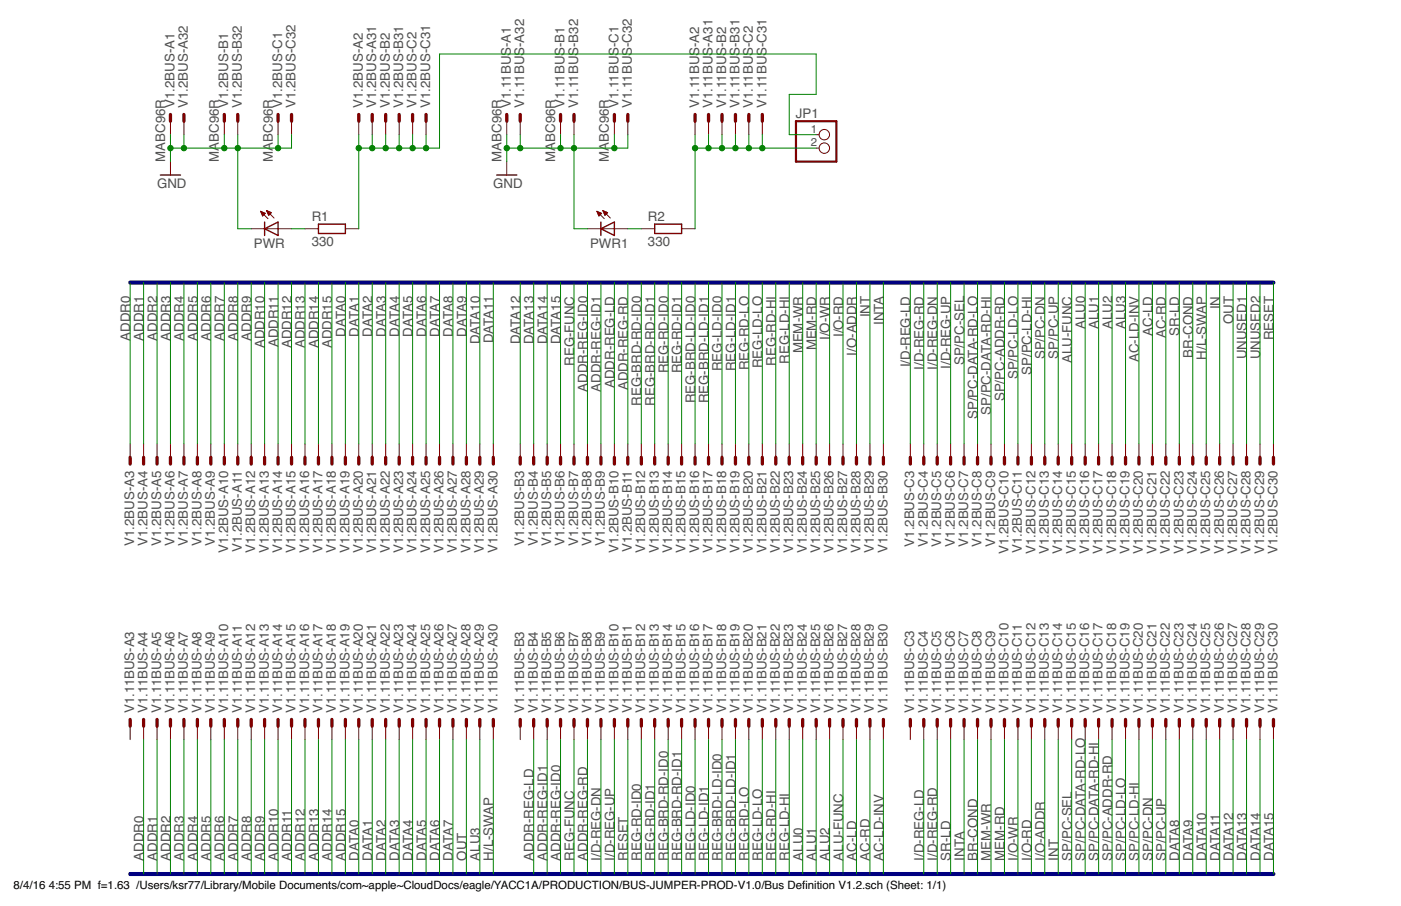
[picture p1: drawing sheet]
<svg xmlns="http://www.w3.org/2000/svg" width="432mm" height="279mm" viewBox="0 0 432 279" stroke-linecap="round" stroke-linejoin="round" font-family="sans-serif">
<g fill="none" stroke="#800000" stroke-width="1">
<path d="M52.5 35.3v2.1M56.7 35.3v2.1M69.1 35.3v2.1M73.3 35.3v2.1M85.7 35.3v2.1M89.9 35.3v2.1M110.6 35.3v2.1M114.7 35.3v2.1M118.9 35.3v2.1M123 35.3v2.1M127.2 35.3v2.1M131.3 35.3v2.1"/>
<path d="M156.2 35.3v2.1M160.3 35.3v2.1M172.8 35.3v2.1M176.9 35.3v2.1M189.4 35.3v2.1M193.5 35.3v2.1M214.2 35.3v2.1M218.4 35.3v2.1M222.5 35.3v2.1M226.7 35.3v2.1M230.8 35.3v2.1M234.9 35.3v2.1"/>
<path d="M40.1 141v2.1M44.3 141v2.1M48.4 141v2.1M52.5 141v2.1M56.7 141v2.1M60.8 141v2.1M65 141v2.1M69.1 141v2.1M73.3 141v2.1M77.4 141v2.1M81.6 141v2.1M85.7 141v2.1"/>
<path d="M89.9 141v2.1M94 141v2.1M98.1 141v2.1M102.3 141v2.1M106.4 141v2.1M110.6 141v2.1M114.7 141v2.1M118.9 141v2.1M123 141v2.1M127.2 141v2.1M131.3 141v2.1M135.5 141v2.1"/>
<path d="M139.6 141v2.1M143.7 141v2.1M147.9 141v2.1M152 141v2.1M160.3 141v2.1M164.5 141v2.1M168.6 141v2.1M172.8 141v2.1M176.9 141v2.1M181.1 141v2.1M185.2 141v2.1M189.4 141v2.1"/>
<path d="M193.5 141v2.1M197.7 141v2.1M201.8 141v2.1M205.9 141v2.1M210.1 141v2.1M214.2 141v2.1M218.4 141v2.1M222.5 141v2.1M226.7 141v2.1M230.8 141v2.1M234.9 141v2.1M239.1 141v2.1"/>
<path d="M243.2 141v2.1M247.4 141v2.1M251.5 141v2.1M255.7 141v2.1M259.8 141v2.1M264 141v2.1M268.1 141v2.1M272.3 141v2.1M280.6 141v2.1M284.7 141v2.1M288.9 141v2.1M293 141v2.1"/>
<path d="M297.1 141v2.1M301.3 141v2.1M305.4 141v2.1M309.6 141v2.1M313.7 141v2.1M317.9 141v2.1M322 141v2.1M326.2 141v2.1M330.3 141v2.1M334.5 141v2.1M338.6 141v2.1M342.8 141v2.1"/>
<path d="M346.9 141v2.1M351 141v2.1M355.2 141v2.1M359.3 141v2.1M363.5 141v2.1M367.6 141v2.1M371.8 141v2.1M375.9 141v2.1M380 141v2.1M384.2 141v2.1M388.3 141v2.1M392.5 141v2.1"/>
<path d="M40.1 221.9v2M44.3 221.9v2M48.4 221.9v2M52.5 221.9v2M56.7 221.9v2M60.8 221.9v2M65 221.9v2M69.1 221.9v2M73.3 221.9v2M77.4 221.9v2M81.6 221.9v2M85.7 221.9v2"/>
<path d="M89.9 221.9v2M94 221.9v2M98.1 221.9v2M102.3 221.9v2M106.4 221.9v2M110.6 221.9v2M114.7 221.9v2M118.9 221.9v2M123 221.9v2M127.2 221.9v2M131.3 221.9v2M135.5 221.9v2"/>
<path d="M139.6 221.9v2M143.7 221.9v2M147.9 221.9v2M152 221.9v2M160.3 221.9v2M164.5 221.9v2M168.6 221.9v2M172.8 221.9v2M176.9 221.9v2M181.1 221.9v2M185.2 221.9v2M189.4 221.9v2"/>
<path d="M193.5 221.9v2M197.7 221.9v2M201.8 221.9v2M205.9 221.9v2M210.1 221.9v2M214.2 221.9v2M218.4 221.9v2M222.5 221.9v2M226.7 221.9v2M230.8 221.9v2M234.9 221.9v2M239.1 221.9v2"/>
<path d="M243.2 221.9v2M247.4 221.9v2M251.5 221.9v2M255.7 221.9v2M259.8 221.9v2M264 221.9v2M268.1 221.9v2M272.3 221.9v2M280.6 221.9v2M284.7 221.9v2M288.9 221.9v2M293 221.9v2"/>
<path d="M297.1 221.9v2M301.3 221.9v2M305.4 221.9v2M309.6 221.9v2M313.7 221.9v2M317.9 221.9v2M322 221.9v2M326.2 221.9v2M330.3 221.9v2M334.5 221.9v2M338.6 221.9v2M342.8 221.9v2"/>
<path d="M346.9 221.9v2M351 221.9v2M355.2 221.9v2M359.3 221.9v2M363.5 221.9v2M367.6 221.9v2M371.8 221.9v2M375.9 221.9v2M380 221.9v2M384.2 221.9v2M388.3 221.9v2M392.5 221.9v2"/>
</g>
<g fill="none" stroke="#800000" stroke-width=".31">
<path d="M52.5 37.4v4.1M56.7 37.4v4.1M69.1 37.4v4.1M73.3 37.4v4.1M85.7 37.4v4.1M89.9 37.4v4.1M110.6 37.4v4.1M114.7 37.4v4.1M118.9 37.4v4.1M123 37.4v4.1M127.2 37.4v4.1M131.3 37.4v4.1"/>
<path d="M156.2 37.4v4.1M160.3 37.4v4.1M172.8 37.4v4.1M176.9 37.4v4.1M189.4 37.4v4.1M193.5 37.4v4.1M214.2 37.4v4.1M218.4 37.4v4.1M222.5 37.4v4.1M226.7 37.4v4.1M230.8 37.4v4.1M234.9 37.4v4.1"/>
<path d="M52.5 49.8v4.2M156.2 49.8v4.2M251.5 41.5h1M251.5 45.7h1M77.4 70.5h12.5M80.3 65.2l2.3 2.2M80.3 65.2h.1M80.3 65.2l1.5 .6-.9 .8zM80.4 65.4h.5M80.5 65.6h.9M80.6 65.8h1.1M80.7 66.1h.8"/>
<path d="M80.8 66.3h.5M80.9 66.5h.1M82.2 65l2.3 2.2M82.2 65l1.4 .6-.8 .8zM82.2 65h.1M82.3 65.2h.4M82.4 65.4h.8M82.5 65.6h1.1M82.6 65.8h.8M82.7 66.1h.4M82.8 66.3h.1M94 70.5h4.1"/>
<path d="M106.4 70.5h4.2M181.1 70.5h12.4M184 65.2l2.2 2.2M184 65.2l1.4 .6-.8 .8zM184 65.2h.1M184.1 65.4h.5M184.2 65.6h.9M184.3 65.8h1.1M184.3 66.1h.8M184.4 66.3h.5M184.5 66.5h.2M185.8 65l2.3 2.2"/>
<path d="M185.8 65l1.5 .6-.8 .8zM185.8 65h.1M185.9 65.2h.5M186 65.4h.9M186.1 65.6h1.1M186.2 65.8h.8M186.3 66.1h.5M186.4 66.3h.2M197.7 70.5h4.1M210.1 70.5h4.1M40.1 136.9v4.1M44.3 136.9v4.1"/>
<path d="M48.4 136.9v4.1M52.5 136.9v4.1M56.7 136.9v4.1M60.8 136.9v4.1M65 136.9v4.1M69.1 136.9v4.1M73.3 136.9v4.1M77.4 136.9v4.1M81.6 136.9v4.1M85.7 136.9v4.1M89.9 136.9v4.1M94 136.9v4.1"/>
<path d="M98.1 136.9v4.1M102.3 136.9v4.1M106.4 136.9v4.1M110.6 136.9v4.1M114.7 136.9v4.1M118.9 136.9v4.1M123 136.9v4.1M127.2 136.9v4.1M131.3 136.9v4.1M135.5 136.9v4.1M139.6 136.9v4.1M143.7 136.9v4.1"/>
<path d="M147.9 136.9v4.1M152 136.9v4.1M160.3 136.9v4.1M164.5 136.9v4.1M168.6 136.9v4.1M172.8 136.9v4.1M176.9 136.9v4.1M181.1 136.9v4.1M185.2 136.9v4.1M189.4 136.9v4.1M193.5 136.9v4.1M197.7 136.9v4.1"/>
<path d="M201.8 136.9v4.1M205.9 136.9v4.1M210.1 136.9v4.1M214.2 136.9v4.1M218.4 136.9v4.1M222.5 136.9v4.1M226.7 136.9v4.1M230.8 136.9v4.1M234.9 136.9v4.1M239.1 136.9v4.1M243.2 136.9v4.1M247.4 136.9v4.1"/>
<path d="M251.5 136.9v4.1M255.7 136.9v4.1M259.8 136.9v4.1M264 136.9v4.1M268.1 136.9v4.1M272.3 136.9v4.1M280.6 136.9v4.1M284.7 136.9v4.1M288.9 136.9v4.1M293 136.9v4.1M297.1 136.9v4.1M301.3 136.9v4.1"/>
<path d="M305.4 136.9v4.1M309.6 136.9v4.1M313.7 136.9v4.1M317.9 136.9v4.1M322 136.9v4.1M326.2 136.9v4.1M330.3 136.9v4.1M334.5 136.9v4.1M338.6 136.9v4.1M342.8 136.9v4.1M346.9 136.9v4.1M351 136.9v4.1"/>
<path d="M355.2 136.9v4.1M359.3 136.9v4.1M363.5 136.9v4.1M367.6 136.9v4.1M371.8 136.9v4.1M375.9 136.9v4.1M380 136.9v4.1M384.2 136.9v4.1M388.3 136.9v4.1M392.5 136.9v4.1M40.1 223.9v4.2M44.3 223.9v4.2"/>
<path d="M48.4 223.9v4.2M52.5 223.9v4.2M56.7 223.9v4.2M60.8 223.9v4.2M65 223.9v4.2M69.1 223.9v4.2M73.3 223.9v4.2M77.4 223.9v4.2M81.6 223.9v4.2M85.7 223.9v4.2M89.9 223.9v4.2M94 223.9v4.2"/>
<path d="M98.1 223.9v4.2M102.3 223.9v4.2M106.4 223.9v4.2M110.6 223.9v4.2M114.7 223.9v4.2M118.9 223.9v4.2M123 223.9v4.2M127.2 223.9v4.2M131.3 223.9v4.2M135.5 223.9v4.2M139.6 223.9v4.2M143.7 223.9v4.2"/>
<path d="M147.9 223.9v4.2M152 223.9v4.2M160.3 223.9v4.2M164.5 223.9v4.2M168.6 223.9v4.2M172.8 223.9v4.2M176.9 223.9v4.2M181.1 223.9v4.2M185.2 223.9v4.2M189.4 223.9v4.2M193.5 223.9v4.2M197.7 223.9v4.2"/>
<path d="M201.8 223.9v4.2M205.9 223.9v4.2M210.1 223.9v4.2M214.2 223.9v4.2M218.4 223.9v4.2M222.5 223.9v4.2M226.7 223.9v4.2M230.8 223.9v4.2M234.9 223.9v4.2M239.1 223.9v4.2M243.2 223.9v4.2M247.4 223.9v4.2"/>
<path d="M251.5 223.9v4.2M255.7 223.9v4.2M259.8 223.9v4.2M264 223.9v4.2M268.1 223.9v4.2M272.3 223.9v4.2M280.6 223.9v4.2M284.7 223.9v4.2M288.9 223.9v4.2M293 223.9v4.2M297.1 223.9v4.2M301.3 223.9v4.2"/>
<path d="M305.4 223.9v4.2M309.6 223.9v4.2M313.7 223.9v4.2M317.9 223.9v4.2M322 223.9v4.2M326.2 223.9v4.2M330.3 223.9v4.2M334.5 223.9v4.2M338.6 223.9v4.2M342.8 223.9v4.2M346.9 223.9v4.2M351 223.9v4.2"/>
<path d="M355.2 223.9v4.2M359.3 223.9v4.2M363.5 223.9v4.2M367.6 223.9v4.2M371.8 223.9v4.2M375.9 223.9v4.2M380 223.9v4.2M384.2 223.9v4.2M388.3 223.9v4.2M392.5 223.9v4.2"/>
<circle cx="254.1" cy="41.5" r="1.61"/>
<circle cx="254.1" cy="45.7" r="1.61"/>
</g>
<path d="M49.4 54h6.2M153.1 54h6.2M81.6 70.5l4.1-2v4.1zM81.6 68.5v4.1M98.1 69.1h8.3v2.9h-8.3zM185.2 70.5l4.2-2v4.1zM185.2 68.5v4.1M201.8 69.1h8.3v2.9h-8.3z" fill="none" stroke="#800000" stroke-width=".42"/>
<path d="M245.3 37.4h12.5v12.4h-12.5z" fill="none" stroke="#800000" stroke-width=".68"/>
<path d="M40.1 87.1h352.4M40.1 269.5h352.4" fill="none" stroke="#000080" stroke-width="1.2"/>
<g fill="none" stroke="#008000" stroke-width=".31">
<path d="M52.5 41.5v8.3M56.7 41.5v4.2M69.1 41.5v4.2M73.3 41.5v29h4.1M85.7 41.5v4.2M89.9 41.5v4.2h-37.4M110.6 41.5v29M114.7 41.5v4.2M118.9 41.5v4.2M123 41.5v4.2M127.2 41.5v4.2M131.3 41.5v4.2"/>
<path d="M156.2 41.5v8.3M160.3 41.5v4.2M172.8 41.5v4.2M176.9 41.5v29h4.2M189.4 41.5v4.2M193.5 41.5v4.2h-37.3M214.2 45.7h37.3M214.2 41.5v29M218.4 41.5v4.2M222.5 41.5v4.2M226.7 41.5v4.2M230.8 41.5v4.2"/>
<path d="M234.9 41.5v4.2M251.5 41.5h-8.3v-12.4h8.3v-12.4h-116v29h-24.9M89.9 70.5h4.1M193.5 70.5h4.2M40.1 87.1v49.8M44.3 87.1v49.8M48.4 87.1v49.8M52.5 87.1v49.8M56.7 87.1v49.8M60.8 87.1v49.8M65 87.1v49.8M69.1 87.1v49.8"/>
<path d="M73.3 87.1v49.8M77.4 87.1v49.8M81.6 87.1v49.8M85.7 87.1v49.8M89.9 87.1v49.8M94 87.1v49.8M98.1 87.1v49.8M102.3 87.1v49.8M106.4 87.1v49.8M110.6 87.1v49.8M114.7 87.1v49.8M118.9 87.1v49.8"/>
<path d="M123 87.1v49.8M127.2 87.1v49.8M131.3 87.1v49.8M135.5 87.1v49.8M139.6 87.1v49.8M143.7 87.1v49.8M147.9 87.1v49.8M152 87.1v49.8M160.3 87.1v49.8M164.5 87.1v49.8M168.6 87.1v49.8M172.8 87.1v49.8"/>
<path d="M176.9 87.1v49.8M181.1 87.1v49.8M185.2 87.1v49.8M189.4 87.1v49.8M193.5 87.1v49.8M197.7 87.1v49.8M201.8 87.1v49.8M205.9 87.1v49.8M210.1 87.1v49.8M214.2 87.1v49.8M218.4 87.1v49.8M222.5 87.1v49.8"/>
<path d="M226.7 87.1v49.8M230.8 87.1v49.8M234.9 87.1v49.8M239.1 87.1v49.8M243.2 87.1v49.8M247.4 87.1v49.8M251.5 87.1v49.8M255.7 87.1v49.8M259.8 87.1v49.8M264 87.1v49.8M268.1 87.1v49.8M272.3 87.1v49.8"/>
<path d="M280.6 87.1v49.8M284.7 87.1v49.8M288.9 87.1v49.8M293 87.1v49.8M297.1 87.1v49.8M301.3 87.1v49.8M305.4 87.1v49.8M309.6 87.1v49.8M313.7 87.1v49.8M317.9 87.1v49.8M322 87.1v49.8M326.2 87.1v49.8"/>
<path d="M330.3 87.1v49.8M334.5 87.1v49.8M338.6 87.1v49.8M342.8 87.1v49.8M346.9 87.1v49.8M351 87.1v49.8M355.2 87.1v49.8M359.3 87.1v49.8M363.5 87.1v49.8M367.6 87.1v49.8M371.8 87.1v49.8M375.9 87.1v49.8"/>
<path d="M380 87.1v49.8M384.2 87.1v49.8M388.3 87.1v49.8M392.5 87.1v49.8M44.3 228.1v41.4M48.4 228.1v41.4M52.5 228.1v41.4M56.7 228.1v41.4M60.8 228.1v41.4M65 228.1v41.4M69.1 228.1v41.4M73.3 228.1v41.4"/>
<path d="M77.4 228.1v41.4M81.6 228.1v41.4M85.7 228.1v41.4M89.9 228.1v41.4M94 228.1v41.4M98.1 228.1v41.4M102.3 228.1v41.4M106.4 228.1v41.4M110.6 228.1v41.4M114.7 228.1v41.4M118.9 228.1v41.4M123 228.1v41.4"/>
<path d="M127.2 228.1v41.4M131.3 228.1v41.4M135.5 228.1v41.4M139.6 228.1v41.4M143.7 228.1v41.4M147.9 228.1v41.4M152 228.1v41.4M164.5 228.1v41.4M168.6 228.1v41.4M172.8 228.1v41.4M176.9 228.1v41.4M181.1 228.1v41.4"/>
<path d="M185.2 228.1v41.4M189.4 228.1v41.4M193.5 228.1v41.4M197.7 228.1v41.4M201.8 228.1v41.4M205.9 228.1v41.4M210.1 228.1v41.4M214.2 228.1v41.4M218.4 228.1v41.4M222.5 228.1v41.4M226.7 228.1v41.4M230.8 228.1v41.4"/>
<path d="M234.9 228.1v41.4M239.1 228.1v41.4M243.2 228.1v41.4M247.4 228.1v41.4M251.5 228.1v41.4M255.7 228.1v41.4M259.8 228.1v41.4M264 228.1v41.4M268.1 228.1v41.4M272.3 228.1v41.4M284.7 228.1v41.4M288.9 228.1v41.4"/>
<path d="M293 228.1v41.4M297.1 228.1v41.4M301.3 228.1v41.4M305.4 228.1v41.4M309.6 228.1v41.4M313.7 228.1v41.4M317.9 228.1v41.4M322 228.1v41.4M326.2 228.1v41.4M330.3 228.1v41.4M334.5 228.1v41.4M338.6 228.1v41.4"/>
<path d="M342.8 228.1v41.4M346.9 228.1v41.4M351 228.1v41.4M355.2 228.1v41.4M359.3 228.1v41.4M363.5 228.1v41.4M367.6 228.1v41.4M371.8 228.1v41.4M375.9 228.1v41.4M380 228.1v41.4M384.2 228.1v41.4M388.3 228.1v41.4"/>
<path d="M392.5 228.1v41.4"/>
</g>
<g fill="#008000" stroke="#008000" stroke-width=".31">
<circle cx="52.5" cy="45.7" r=".83"/>
<circle cx="56.7" cy="45.7" r=".83"/>
<circle cx="69.1" cy="45.7" r=".83"/>
<circle cx="73.3" cy="45.7" r=".83"/>
<circle cx="85.7" cy="45.7" r=".83"/>
<circle cx="156.2" cy="45.7" r=".83"/>
<circle cx="160.3" cy="45.7" r=".83"/>
<circle cx="172.8" cy="45.7" r=".83"/>
<circle cx="176.9" cy="45.7" r=".83"/>
<circle cx="189.4" cy="45.7" r=".83"/>
<circle cx="214.2" cy="45.7" r=".83"/>
<circle cx="222.5" cy="45.7" r=".83"/>
<circle cx="218.4" cy="45.7" r=".83"/>
<circle cx="230.8" cy="45.7" r=".83"/>
<circle cx="226.7" cy="45.7" r=".83"/>
<circle cx="234.9" cy="45.7" r=".83"/>
<circle cx="110.6" cy="45.7" r=".83"/>
<circle cx="118.9" cy="45.7" r=".83"/>
<circle cx="114.7" cy="45.7" r=".83"/>
<circle cx="127.2" cy="45.7" r=".83"/>
<circle cx="123" cy="45.7" r=".83"/>
<circle cx="131.3" cy="45.7" r=".83"/>
</g>
<g font-size="4.1" fill="#505050">
<text x="53.8" y="33.2" transform="rotate(-90 53.8 33.2)">V1.2BUS-A1</text>
<text x="57.9" y="33.2" transform="rotate(-90 57.9 33.2)">V1.2BUS-A32</text>
<text x="70.4" y="33.2" transform="rotate(-90 70.4 33.2)">V1.2BUS-B1</text>
<text x="74.5" y="33.2" transform="rotate(-90 74.5 33.2)">V1.2BUS-B32</text>
<text x="87" y="33.2" transform="rotate(-90 87 33.2)">V1.2BUS-C1</text>
<text x="91.1" y="33.2" transform="rotate(-90 91.1 33.2)">V1.2BUS-C32</text>
<text x="111.8" y="33.2" transform="rotate(-90 111.8 33.2)">V1.2BUS-A2</text>
<text x="116" y="33.2" transform="rotate(-90 116 33.2)">V1.2BUS-A31</text>
<text x="120.1" y="33.2" transform="rotate(-90 120.1 33.2)">V1.2BUS-B2</text>
<text x="124.3" y="33.2" transform="rotate(-90 124.3 33.2)">V1.2BUS-B31</text>
<text x="128.4" y="33.2" transform="rotate(-90 128.4 33.2)">V1.2BUS-C2</text>
<text x="132.6" y="33.2" transform="rotate(-90 132.6 33.2)">V1.2BUS-C31</text>
<text x="157.4" y="33.2" transform="rotate(-90 157.4 33.2)">V1.11BUS-A1</text>
<text x="161.6" y="33.2" transform="rotate(-90 161.6 33.2)">V1.11BUS-A32</text>
<text x="174" y="33.2" transform="rotate(-90 174 33.2)">V1.11BUS-B1</text>
<text x="178.2" y="33.2" transform="rotate(-90 178.2 33.2)">V1.11BUS-B32</text>
<text x="190.6" y="33.2" transform="rotate(-90 190.6 33.2)">V1.11BUS-C1</text>
<text x="194.7" y="33.2" transform="rotate(-90 194.7 33.2)">V1.11BUS-C32</text>
<text x="215.5" y="33.2" transform="rotate(-90 215.5 33.2)">V1.11BUS-A2</text>
<text x="219.6" y="33.2" transform="rotate(-90 219.6 33.2)">V1.11BUS-A31</text>
<text x="223.8" y="33.2" transform="rotate(-90 223.8 33.2)">V1.11BUS-B2</text>
<text x="227.9" y="33.2" transform="rotate(-90 227.9 33.2)">V1.11BUS-B31</text>
<text x="232.1" y="33.2" transform="rotate(-90 232.1 33.2)">V1.11BUS-C2</text>
<text x="236.2" y="33.2" transform="rotate(-90 236.2 33.2)">V1.11BUS-C31</text>
<text x="245.3" y="36.4">JP1</text>
<text x="50.9" y="49.8" transform="rotate(-90 50.9 49.8)">MABC96R</text>
<text x="67.5" y="49.8" transform="rotate(-90 67.5 49.8)">MABC96R</text>
<text x="84.1" y="49.8" transform="rotate(-90 84.1 49.8)">MABC96R</text>
<text x="154.5" y="49.8" transform="rotate(-90 154.5 49.8)">MABC96R</text>
<text x="171.1" y="49.8" transform="rotate(-90 171.1 49.8)">MABC96R</text>
<text x="187.7" y="49.8" transform="rotate(-90 187.7 49.8)">MABC96R</text>
<text x="48.4" y="58.1">GND</text>
<text x="152" y="58.1">GND</text>
<text x="96.1" y="68.1">R1</text>
<text x="199.7" y="68.1">R2</text>
<text x="78.2" y="76.4">PWR</text>
<text x="96.1" y="75.9">330</text>
<text x="181.9" y="76.4">PWR1</text>
<text x="199.7" y="75.9">330</text>
<text x="375.9" y="95.4" transform="rotate(-90 375.9 95.4)">IN</text>
<text x="268.1" y="97.9" transform="rotate(-90 268.1 97.9)">INT</text>
<text x="272.3" y="100.3" transform="rotate(-90 272.3 100.3)">INTA</text>
<text x="334.5" y="101.5" transform="rotate(-90 334.5 101.5)">ALU0</text>
<text x="338.6" y="101.5" transform="rotate(-90 338.6 101.5)">ALU1</text>
<text x="342.7" y="101.5" transform="rotate(-90 342.7 101.5)">ALU2</text>
<text x="346.9" y="101.5" transform="rotate(-90 346.9 101.5)">ALU3</text>
<text x="380.1" y="99.9" transform="rotate(-90 380.1 99.9)">OUT</text>
<text x="40.1" y="105.1" transform="rotate(-90 40.1 105.1)">ADDR0</text>
<text x="44.3" y="105.1" transform="rotate(-90 44.3 105.1)">ADDR1</text>
<text x="48.4" y="105.1" transform="rotate(-90 48.4 105.1)">ADDR2</text>
<text x="52.5" y="105.1" transform="rotate(-90 52.5 105.1)">ADDR3</text>
<text x="56.7" y="105.1" transform="rotate(-90 56.7 105.1)">ADDR4</text>
<text x="60.8" y="105.1" transform="rotate(-90 60.8 105.1)">ADDR5</text>
<text x="65" y="105.1" transform="rotate(-90 65 105.1)">ADDR6</text>
<text x="69.1" y="105.1" transform="rotate(-90 69.1 105.1)">ADDR7</text>
<text x="73.3" y="105.1" transform="rotate(-90 73.3 105.1)">ADDR8</text>
<text x="77.4" y="105.1" transform="rotate(-90 77.4 105.1)">ADDR9</text>
<text x="81.6" y="107.4" transform="rotate(-90 81.6 107.4)">ADDR10</text>
<text x="85.7" y="107.1" transform="rotate(-90 85.7 107.1)">ADDR11</text>
<text x="89.9" y="107.4" transform="rotate(-90 89.9 107.4)">ADDR12</text>
<text x="94" y="107.4" transform="rotate(-90 94 107.4)">ADDR13</text>
<text x="98.1" y="107.4" transform="rotate(-90 98.1 107.4)">ADDR14</text>
<text x="102.3" y="107.4" transform="rotate(-90 102.3 107.4)">ADDR15</text>
<text x="106.4" y="103.9" transform="rotate(-90 106.4 103.9)">DATA0</text>
<text x="110.6" y="103.9" transform="rotate(-90 110.6 103.9)">DATA1</text>
<text x="114.7" y="103.9" transform="rotate(-90 114.7 103.9)">DATA2</text>
<text x="118.9" y="103.9" transform="rotate(-90 118.9 103.9)">DATA3</text>
<text x="123" y="103.9" transform="rotate(-90 123 103.9)">DATA4</text>
<text x="127.2" y="103.9" transform="rotate(-90 127.2 103.9)">DATA5</text>
<text x="131.3" y="103.9" transform="rotate(-90 131.3 103.9)">DATA6</text>
<text x="135.5" y="103.9" transform="rotate(-90 135.5 103.9)">DATA7</text>
<text x="139.6" y="103.9" transform="rotate(-90 139.6 103.9)">DATA8</text>
<text x="143.8" y="103.9" transform="rotate(-90 143.8 103.9)">DATA9</text>
<text x="147.9" y="106.1" transform="rotate(-90 147.9 106.1)">DATA10</text>
<text x="152" y="105.8" transform="rotate(-90 152 105.8)">DATA11</text>
<text x="160.3" y="106.1" transform="rotate(-90 160.3 106.1)">DATA12</text>
<text x="164.5" y="106.1" transform="rotate(-90 164.5 106.1)">DATA13</text>
<text x="168.6" y="106.1" transform="rotate(-90 168.6 106.1)">DATA14</text>
<text x="172.8" y="106.1" transform="rotate(-90 172.8 106.1)">DATA15</text>
<text x="255.7" y="104.9" transform="rotate(-90 255.7 104.9)">I/O-WR</text>
<text x="259.8" y="104" transform="rotate(-90 259.8 104)">I/O-RD</text>
<text x="355.2" y="103.5" transform="rotate(-90 355.2 103.5)">AC-LD</text>
<text x="359.3" y="104.2" transform="rotate(-90 359.3 104.2)">AC-RD</text>
<text x="363.5" y="103.5" transform="rotate(-90 363.5 103.5)">SR-LD</text>
<text x="392.5" y="104.9" transform="rotate(-90 392.5 104.9)">RESET</text>
<text x="176.9" y="112.8" transform="rotate(-90 176.9 112.8)">REG-FUNC</text>
<text x="235" y="113.5" transform="rotate(-90 235 113.5)">REG-LD-LO</text>
<text x="239.1" y="112.8" transform="rotate(-90 239.1 112.8)">REG-RD-HI</text>
<text x="243.2" y="112.2" transform="rotate(-90 243.2 112.2)">REG-LD-HI</text>
<text x="247.4" y="109" transform="rotate(-90 247.4 109)">MEM-WR</text>
<text x="251.5" y="108.1" transform="rotate(-90 251.5 108.1)">MEM-RD</text>
<text x="264" y="109.7" transform="rotate(-90 264 109.7)">I/O-ADDR</text>
<text x="280.6" y="113.3" transform="rotate(-90 280.6 113.3)">I/D-REG-LD</text>
<text x="284.7" y="114" transform="rotate(-90 284.7 114)">I/D-REG-RD</text>
<text x="288.9" y="114" transform="rotate(-90 288.9 114)">I/D-REG-DN</text>
<text x="293" y="113.7" transform="rotate(-90 293 113.7)">I/D-REG-UP</text>
<text x="297.1" y="112.6" transform="rotate(-90 297.1 112.6)">SP/PC-SEL</text>
<text x="322" y="110.8" transform="rotate(-90 322 110.8)">SP/PC-DN</text>
<text x="326.2" y="110.6" transform="rotate(-90 326.2 110.6)">SP/PC-UP</text>
<text x="330.3" y="111.9" transform="rotate(-90 330.3 111.9)">ALU-FUNC</text>
<text x="351" y="111.7" transform="rotate(-90 351 111.7)">AC-LD-INV</text>
<text x="367.6" y="110.4" transform="rotate(-90 367.6 110.4)">BR-COND</text>
<text x="371.8" y="110.9" transform="rotate(-90 371.8 110.9)">H/L-SWAP</text>
<text x="384.2" y="110.8" transform="rotate(-90 384.2 110.8)">UNUSED1</text>
<text x="388.3" y="110.8" transform="rotate(-90 388.3 110.8)">UNUSED2</text>
<text x="189.4" y="119.6" transform="rotate(-90 189.4 119.6)">ADDR-REG-LD</text>
<text x="205.9" y="115.1" transform="rotate(-90 205.9 115.1)">REG-RD-ID0</text>
<text x="210.1" y="115.1" transform="rotate(-90 210.1 115.1)">REG-RD-ID1</text>
<text x="222.5" y="114.4" transform="rotate(-90 222.5 114.4)">REG-LD-ID0</text>
<text x="226.7" y="114.4" transform="rotate(-90 226.7 114.4)">REG-LD-ID1</text>
<text x="230.8" y="114.2" transform="rotate(-90 230.8 114.2)">REG-RD-LO</text>
<text x="313.7" y="116.9" transform="rotate(-90 313.7 116.9)">SP/PC-LD-LO</text>
<text x="317.9" y="115.6" transform="rotate(-90 317.9 115.6)">SP/PC-LD-HI</text>
<text x="181.1" y="120.8" transform="rotate(-90 181.1 120.8)">ADDR-REG-ID0</text>
<text x="185.2" y="120.8" transform="rotate(-90 185.2 120.8)">ADDR-REG-ID1</text>
<text x="193.5" y="120.3" transform="rotate(-90 193.5 120.3)">ADDR-REG-RD</text>
<text x="197.6" y="125.1" transform="rotate(-90 197.6 125.1)">REG-BRD-RD-ID0</text>
<text x="201.8" y="125.1" transform="rotate(-90 201.8 125.1)">REG-BRD-RD-ID1</text>
<text x="214.2" y="124.4" transform="rotate(-90 214.2 124.4)">REG-BRD-LD-ID0</text>
<text x="218.4" y="124.4" transform="rotate(-90 218.4 124.4)">REG-BRD-LD-ID1</text>
<text x="309.6" y="123.7" transform="rotate(-90 309.6 123.7)">SP/PC-ADDR-RD</text>
<text x="301.3" y="129.3" transform="rotate(-90 301.3 129.3)">SP/PC-DATA-RD-LO</text>
<text x="305.4" y="127.9" transform="rotate(-90 305.4 127.9)">SP/PC-DATA-RD-HI</text>
<text x="41.4" y="168.3" transform="rotate(-90 41.4 168.3)">V1.2BUS-A3</text>
<text x="45.5" y="168.3" transform="rotate(-90 45.5 168.3)">V1.2BUS-A4</text>
<text x="49.6" y="168.3" transform="rotate(-90 49.6 168.3)">V1.2BUS-A5</text>
<text x="53.8" y="168.3" transform="rotate(-90 53.8 168.3)">V1.2BUS-A6</text>
<text x="57.9" y="168.3" transform="rotate(-90 57.9 168.3)">V1.2BUS-A7</text>
<text x="62.1" y="168.3" transform="rotate(-90 62.1 168.3)">V1.2BUS-A8</text>
<text x="66.2" y="168.3" transform="rotate(-90 66.2 168.3)">V1.2BUS-A9</text>
<text x="70.4" y="170.6" transform="rotate(-90 70.4 170.6)">V1.2BUS-A10</text>
<text x="74.5" y="170.3" transform="rotate(-90 74.5 170.3)">V1.2BUS-A11</text>
<text x="78.7" y="170.6" transform="rotate(-90 78.7 170.6)">V1.2BUS-A12</text>
<text x="82.8" y="170.6" transform="rotate(-90 82.8 170.6)">V1.2BUS-A13</text>
<text x="87" y="170.6" transform="rotate(-90 87 170.6)">V1.2BUS-A14</text>
<text x="91.1" y="170.6" transform="rotate(-90 91.1 170.6)">V1.2BUS-A15</text>
<text x="95.2" y="170.6" transform="rotate(-90 95.2 170.6)">V1.2BUS-A16</text>
<text x="99.4" y="170.6" transform="rotate(-90 99.4 170.6)">V1.2BUS-A17</text>
<text x="103.5" y="170.6" transform="rotate(-90 103.5 170.6)">V1.2BUS-A18</text>
<text x="107.7" y="170.6" transform="rotate(-90 107.7 170.6)">V1.2BUS-A19</text>
<text x="111.8" y="170.6" transform="rotate(-90 111.8 170.6)">V1.2BUS-A20</text>
<text x="116" y="170.6" transform="rotate(-90 116 170.6)">V1.2BUS-A21</text>
<text x="120.1" y="170.6" transform="rotate(-90 120.1 170.6)">V1.2BUS-A22</text>
<text x="124.3" y="170.6" transform="rotate(-90 124.3 170.6)">V1.2BUS-A23</text>
<text x="128.4" y="170.6" transform="rotate(-90 128.4 170.6)">V1.2BUS-A24</text>
<text x="132.6" y="170.6" transform="rotate(-90 132.6 170.6)">V1.2BUS-A25</text>
<text x="136.7" y="170.6" transform="rotate(-90 136.7 170.6)">V1.2BUS-A26</text>
<text x="140.8" y="170.6" transform="rotate(-90 140.8 170.6)">V1.2BUS-A27</text>
<text x="145" y="170.6" transform="rotate(-90 145 170.6)">V1.2BUS-A28</text>
<text x="149.1" y="170.6" transform="rotate(-90 149.1 170.6)">V1.2BUS-A29</text>
<text x="153.3" y="170.6" transform="rotate(-90 153.3 170.6)">V1.2BUS-A30</text>
<text x="161.6" y="168.3" transform="rotate(-90 161.6 168.3)">V1.2BUS-B3</text>
<text x="165.7" y="168.3" transform="rotate(-90 165.7 168.3)">V1.2BUS-B4</text>
<text x="169.9" y="168.3" transform="rotate(-90 169.9 168.3)">V1.2BUS-B5</text>
<text x="174" y="168.3" transform="rotate(-90 174 168.3)">V1.2BUS-B6</text>
<text x="178.2" y="168.3" transform="rotate(-90 178.2 168.3)">V1.2BUS-B7</text>
<text x="182.3" y="168.3" transform="rotate(-90 182.3 168.3)">V1.2BUS-B8</text>
<text x="186.5" y="168.3" transform="rotate(-90 186.5 168.3)">V1.2BUS-B9</text>
<text x="190.6" y="170.6" transform="rotate(-90 190.6 170.6)">V1.2BUS-B10</text>
<text x="194.7" y="170.3" transform="rotate(-90 194.7 170.3)">V1.2BUS-B11</text>
<text x="198.9" y="170.6" transform="rotate(-90 198.9 170.6)">V1.2BUS-B12</text>
<text x="203" y="170.6" transform="rotate(-90 203 170.6)">V1.2BUS-B13</text>
<text x="207.2" y="170.6" transform="rotate(-90 207.2 170.6)">V1.2BUS-B14</text>
<text x="211.3" y="170.6" transform="rotate(-90 211.3 170.6)">V1.2BUS-B15</text>
<text x="215.5" y="170.6" transform="rotate(-90 215.5 170.6)">V1.2BUS-B16</text>
<text x="219.6" y="170.6" transform="rotate(-90 219.6 170.6)">V1.2BUS-B17</text>
<text x="223.8" y="170.6" transform="rotate(-90 223.8 170.6)">V1.2BUS-B18</text>
<text x="227.9" y="170.6" transform="rotate(-90 227.9 170.6)">V1.2BUS-B19</text>
<text x="232.1" y="170.6" transform="rotate(-90 232.1 170.6)">V1.2BUS-B20</text>
<text x="236.2" y="170.6" transform="rotate(-90 236.2 170.6)">V1.2BUS-B21</text>
<text x="240.3" y="170.6" transform="rotate(-90 240.3 170.6)">V1.2BUS-B22</text>
<text x="244.5" y="170.6" transform="rotate(-90 244.5 170.6)">V1.2BUS-B23</text>
<text x="248.6" y="170.6" transform="rotate(-90 248.6 170.6)">V1.2BUS-B24</text>
<text x="252.8" y="170.6" transform="rotate(-90 252.8 170.6)">V1.2BUS-B25</text>
<text x="256.9" y="170.6" transform="rotate(-90 256.9 170.6)">V1.2BUS-B26</text>
<text x="261.1" y="170.6" transform="rotate(-90 261.1 170.6)">V1.2BUS-B27</text>
<text x="265.2" y="170.6" transform="rotate(-90 265.2 170.6)">V1.2BUS-B28</text>
<text x="269.4" y="170.6" transform="rotate(-90 269.4 170.6)">V1.2BUS-B29</text>
<text x="273.5" y="170.6" transform="rotate(-90 273.5 170.6)">V1.2BUS-B30</text>
<text x="281.8" y="168.6" transform="rotate(-90 281.8 168.6)">V1.2BUS-C3</text>
<text x="285.9" y="168.6" transform="rotate(-90 285.9 168.6)">V1.2BUS-C4</text>
<text x="290.1" y="168.6" transform="rotate(-90 290.1 168.6)">V1.2BUS-C5</text>
<text x="294.2" y="168.6" transform="rotate(-90 294.2 168.6)">V1.2BUS-C6</text>
<text x="298.4" y="168.6" transform="rotate(-90 298.4 168.6)">V1.2BUS-C7</text>
<text x="302.5" y="168.6" transform="rotate(-90 302.5 168.6)">V1.2BUS-C8</text>
<text x="306.7" y="168.6" transform="rotate(-90 306.7 168.6)">V1.2BUS-C9</text>
<text x="310.8" y="170.8" transform="rotate(-90 310.8 170.8)">V1.2BUS-C10</text>
<text x="315" y="170.5" transform="rotate(-90 315 170.5)">V1.2BUS-C11</text>
<text x="319.1" y="170.8" transform="rotate(-90 319.1 170.8)">V1.2BUS-C12</text>
<text x="323.3" y="170.8" transform="rotate(-90 323.3 170.8)">V1.2BUS-C13</text>
<text x="327.4" y="170.8" transform="rotate(-90 327.4 170.8)">V1.2BUS-C14</text>
<text x="331.6" y="170.8" transform="rotate(-90 331.6 170.8)">V1.2BUS-C15</text>
<text x="335.7" y="170.8" transform="rotate(-90 335.7 170.8)">V1.2BUS-C16</text>
<text x="339.8" y="170.8" transform="rotate(-90 339.8 170.8)">V1.2BUS-C17</text>
<text x="344" y="170.8" transform="rotate(-90 344 170.8)">V1.2BUS-C18</text>
<text x="348.1" y="170.8" transform="rotate(-90 348.1 170.8)">V1.2BUS-C19</text>
<text x="352.3" y="170.8" transform="rotate(-90 352.3 170.8)">V1.2BUS-C20</text>
<text x="356.4" y="170.8" transform="rotate(-90 356.4 170.8)">V1.2BUS-C21</text>
<text x="360.6" y="170.8" transform="rotate(-90 360.6 170.8)">V1.2BUS-C22</text>
<text x="364.7" y="170.8" transform="rotate(-90 364.7 170.8)">V1.2BUS-C23</text>
<text x="368.9" y="170.8" transform="rotate(-90 368.9 170.8)">V1.2BUS-C24</text>
<text x="373" y="170.8" transform="rotate(-90 373 170.8)">V1.2BUS-C25</text>
<text x="377.2" y="170.8" transform="rotate(-90 377.2 170.8)">V1.2BUS-C26</text>
<text x="381.3" y="170.8" transform="rotate(-90 381.3 170.8)">V1.2BUS-C27</text>
<text x="385.4" y="170.8" transform="rotate(-90 385.4 170.8)">V1.2BUS-C28</text>
<text x="389.6" y="170.8" transform="rotate(-90 389.6 170.8)">V1.2BUS-C29</text>
<text x="393.7" y="170.8" transform="rotate(-90 393.7 170.8)">V1.2BUS-C30</text>
<text x="41.4" y="219.8" transform="rotate(-90 41.4 219.8)">V1.11BUS-A3</text>
<text x="45.5" y="219.8" transform="rotate(-90 45.5 219.8)">V1.11BUS-A4</text>
<text x="49.6" y="219.8" transform="rotate(-90 49.6 219.8)">V1.11BUS-A5</text>
<text x="53.8" y="219.8" transform="rotate(-90 53.8 219.8)">V1.11BUS-A6</text>
<text x="57.9" y="219.8" transform="rotate(-90 57.9 219.8)">V1.11BUS-A7</text>
<text x="62.1" y="219.8" transform="rotate(-90 62.1 219.8)">V1.11BUS-A8</text>
<text x="66.2" y="219.8" transform="rotate(-90 66.2 219.8)">V1.11BUS-A9</text>
<text x="70.4" y="219.8" transform="rotate(-90 70.4 219.8)">V1.11BUS-A10</text>
<text x="74.5" y="219.8" transform="rotate(-90 74.5 219.8)">V1.11BUS-A11</text>
<text x="78.7" y="219.8" transform="rotate(-90 78.7 219.8)">V1.11BUS-A12</text>
<text x="82.8" y="219.8" transform="rotate(-90 82.8 219.8)">V1.11BUS-A13</text>
<text x="87" y="219.8" transform="rotate(-90 87 219.8)">V1.11BUS-A14</text>
<text x="91.1" y="219.8" transform="rotate(-90 91.1 219.8)">V1.11BUS-A15</text>
<text x="95.2" y="219.8" transform="rotate(-90 95.2 219.8)">V1.11BUS-A16</text>
<text x="99.4" y="219.8" transform="rotate(-90 99.4 219.8)">V1.11BUS-A17</text>
<text x="103.5" y="219.8" transform="rotate(-90 103.5 219.8)">V1.11BUS-A18</text>
<text x="107.7" y="219.8" transform="rotate(-90 107.7 219.8)">V1.11BUS-A19</text>
<text x="111.8" y="219.8" transform="rotate(-90 111.8 219.8)">V1.11BUS-A20</text>
<text x="116" y="219.8" transform="rotate(-90 116 219.8)">V1.11BUS-A21</text>
<text x="120.1" y="219.8" transform="rotate(-90 120.1 219.8)">V1.11BUS-A22</text>
<text x="124.3" y="219.8" transform="rotate(-90 124.3 219.8)">V1.11BUS-A23</text>
<text x="128.4" y="219.8" transform="rotate(-90 128.4 219.8)">V1.11BUS-A24</text>
<text x="132.6" y="219.8" transform="rotate(-90 132.6 219.8)">V1.11BUS-A25</text>
<text x="136.7" y="219.8" transform="rotate(-90 136.7 219.8)">V1.11BUS-A26</text>
<text x="140.8" y="219.8" transform="rotate(-90 140.8 219.8)">V1.11BUS-A27</text>
<text x="145" y="219.8" transform="rotate(-90 145 219.8)">V1.11BUS-A28</text>
<text x="149.1" y="219.8" transform="rotate(-90 149.1 219.8)">V1.11BUS-A29</text>
<text x="153.3" y="219.8" transform="rotate(-90 153.3 219.8)">V1.11BUS-A30</text>
<text x="161.6" y="219.8" transform="rotate(-90 161.6 219.8)">V1.11BUS-B3</text>
<text x="165.7" y="219.8" transform="rotate(-90 165.7 219.8)">V1.11BUS-B4</text>
<text x="169.9" y="219.8" transform="rotate(-90 169.9 219.8)">V1.11BUS-B5</text>
<text x="174" y="219.8" transform="rotate(-90 174 219.8)">V1.11BUS-B6</text>
<text x="178.2" y="219.8" transform="rotate(-90 178.2 219.8)">V1.11BUS-B7</text>
<text x="182.3" y="219.8" transform="rotate(-90 182.3 219.8)">V1.11BUS-B8</text>
<text x="186.5" y="219.8" transform="rotate(-90 186.5 219.8)">V1.11BUS-B9</text>
<text x="190.6" y="219.8" transform="rotate(-90 190.6 219.8)">V1.11BUS-B10</text>
<text x="194.7" y="219.8" transform="rotate(-90 194.7 219.8)">V1.11BUS-B11</text>
<text x="198.9" y="219.8" transform="rotate(-90 198.9 219.8)">V1.11BUS-B12</text>
<text x="203" y="219.8" transform="rotate(-90 203 219.8)">V1.11BUS-B13</text>
<text x="207.2" y="219.8" transform="rotate(-90 207.2 219.8)">V1.11BUS-B14</text>
<text x="211.3" y="219.8" transform="rotate(-90 211.3 219.8)">V1.11BUS-B15</text>
<text x="215.5" y="219.8" transform="rotate(-90 215.5 219.8)">V1.11BUS-B16</text>
<text x="219.6" y="219.8" transform="rotate(-90 219.6 219.8)">V1.11BUS-B17</text>
<text x="223.8" y="219.8" transform="rotate(-90 223.8 219.8)">V1.11BUS-B18</text>
<text x="227.9" y="219.8" transform="rotate(-90 227.9 219.8)">V1.11BUS-B19</text>
<text x="232.1" y="219.8" transform="rotate(-90 232.1 219.8)">V1.11BUS-B20</text>
<text x="236.2" y="219.8" transform="rotate(-90 236.2 219.8)">V1.11BUS-B21</text>
<text x="240.3" y="219.8" transform="rotate(-90 240.3 219.8)">V1.11BUS-B22</text>
<text x="244.5" y="219.8" transform="rotate(-90 244.5 219.8)">V1.11BUS-B23</text>
<text x="248.6" y="219.8" transform="rotate(-90 248.6 219.8)">V1.11BUS-B24</text>
<text x="252.8" y="219.8" transform="rotate(-90 252.8 219.8)">V1.11BUS-B25</text>
<text x="256.9" y="219.8" transform="rotate(-90 256.9 219.8)">V1.11BUS-B26</text>
<text x="261.1" y="219.8" transform="rotate(-90 261.1 219.8)">V1.11BUS-B27</text>
<text x="265.2" y="219.8" transform="rotate(-90 265.2 219.8)">V1.11BUS-B28</text>
<text x="269.4" y="219.8" transform="rotate(-90 269.4 219.8)">V1.11BUS-B29</text>
<text x="273.5" y="219.8" transform="rotate(-90 273.5 219.8)">V1.11BUS-B30</text>
<text x="281.8" y="219.8" transform="rotate(-90 281.8 219.8)">V1.11BUS-C3</text>
<text x="285.9" y="219.8" transform="rotate(-90 285.9 219.8)">V1.11BUS-C4</text>
<text x="290.1" y="219.8" transform="rotate(-90 290.1 219.8)">V1.11BUS-C5</text>
<text x="294.2" y="219.8" transform="rotate(-90 294.2 219.8)">V1.11BUS-C6</text>
<text x="298.4" y="219.8" transform="rotate(-90 298.4 219.8)">V1.11BUS-C7</text>
<text x="302.5" y="219.8" transform="rotate(-90 302.5 219.8)">V1.11BUS-C8</text>
<text x="306.7" y="219.8" transform="rotate(-90 306.7 219.8)">V1.11BUS-C9</text>
<text x="310.8" y="219.8" transform="rotate(-90 310.8 219.8)">V1.11BUS-C10</text>
<text x="315" y="219.8" transform="rotate(-90 315 219.8)">V1.11BUS-C11</text>
<text x="319.1" y="219.8" transform="rotate(-90 319.1 219.8)">V1.11BUS-C12</text>
<text x="323.3" y="219.8" transform="rotate(-90 323.3 219.8)">V1.11BUS-C13</text>
<text x="327.4" y="219.8" transform="rotate(-90 327.4 219.8)">V1.11BUS-C14</text>
<text x="331.6" y="219.8" transform="rotate(-90 331.6 219.8)">V1.11BUS-C15</text>
<text x="335.7" y="219.8" transform="rotate(-90 335.7 219.8)">V1.11BUS-C16</text>
<text x="339.8" y="219.8" transform="rotate(-90 339.8 219.8)">V1.11BUS-C17</text>
<text x="344" y="219.8" transform="rotate(-90 344 219.8)">V1.11BUS-C18</text>
<text x="348.1" y="219.8" transform="rotate(-90 348.1 219.8)">V1.11BUS-C19</text>
<text x="352.3" y="219.8" transform="rotate(-90 352.3 219.8)">V1.11BUS-C20</text>
<text x="356.4" y="219.8" transform="rotate(-90 356.4 219.8)">V1.11BUS-C21</text>
<text x="360.6" y="219.8" transform="rotate(-90 360.6 219.8)">V1.11BUS-C22</text>
<text x="364.7" y="219.8" transform="rotate(-90 364.7 219.8)">V1.11BUS-C23</text>
<text x="368.9" y="219.8" transform="rotate(-90 368.9 219.8)">V1.11BUS-C24</text>
<text x="373" y="219.8" transform="rotate(-90 373 219.8)">V1.11BUS-C25</text>
<text x="377.2" y="219.8" transform="rotate(-90 377.2 219.8)">V1.11BUS-C26</text>
<text x="381.3" y="219.8" transform="rotate(-90 381.3 219.8)">V1.11BUS-C27</text>
<text x="385.4" y="219.8" transform="rotate(-90 385.4 219.8)">V1.11BUS-C28</text>
<text x="389.6" y="219.8" transform="rotate(-90 389.6 219.8)">V1.11BUS-C29</text>
<text x="393.7" y="219.8" transform="rotate(-90 393.7 219.8)">V1.11BUS-C30</text>
<text x="44.3" y="265.4" transform="rotate(-90 44.3 265.4)">ADDR0</text>
<text x="48.4" y="265.4" transform="rotate(-90 48.4 265.4)">ADDR1</text>
<text x="52.5" y="265.4" transform="rotate(-90 52.5 265.4)">ADDR2</text>
<text x="56.7" y="265.4" transform="rotate(-90 56.7 265.4)">ADDR3</text>
<text x="60.8" y="265.4" transform="rotate(-90 60.8 265.4)">ADDR4</text>
<text x="65" y="265.4" transform="rotate(-90 65 265.4)">ADDR5</text>
<text x="69.1" y="265.4" transform="rotate(-90 69.1 265.4)">ADDR6</text>
<text x="73.3" y="265.4" transform="rotate(-90 73.3 265.4)">ADDR7</text>
<text x="77.4" y="265.4" transform="rotate(-90 77.4 265.4)">ADDR8</text>
<text x="81.6" y="265.4" transform="rotate(-90 81.6 265.4)">ADDR9</text>
<text x="85.7" y="265.4" transform="rotate(-90 85.7 265.4)">ADDR10</text>
<text x="89.9" y="265.4" transform="rotate(-90 89.9 265.4)">ADDR11</text>
<text x="94" y="265.4" transform="rotate(-90 94 265.4)">ADDR12</text>
<text x="98.1" y="265.4" transform="rotate(-90 98.1 265.4)">ADDR13</text>
<text x="102.3" y="265.4" transform="rotate(-90 102.3 265.4)">ADDR14</text>
<text x="106.4" y="265.4" transform="rotate(-90 106.4 265.4)">ADDR15</text>
<text x="110.6" y="265.4" transform="rotate(-90 110.6 265.4)">DATA0</text>
<text x="114.7" y="265.4" transform="rotate(-90 114.7 265.4)">DATA1</text>
<text x="118.9" y="265.4" transform="rotate(-90 118.9 265.4)">DATA2</text>
<text x="123" y="265.4" transform="rotate(-90 123 265.4)">DATA3</text>
<text x="127.2" y="265.4" transform="rotate(-90 127.2 265.4)">DATA4</text>
<text x="131.3" y="265.4" transform="rotate(-90 131.3 265.4)">DATA5</text>
<text x="135.5" y="265.4" transform="rotate(-90 135.5 265.4)">DATA6</text>
<text x="139.6" y="265.4" transform="rotate(-90 139.6 265.4)">DATA7</text>
<text x="143.8" y="265.4" transform="rotate(-90 143.8 265.4)">OUT</text>
<text x="147.9" y="265.4" transform="rotate(-90 147.9 265.4)">ALU3</text>
<text x="152" y="265.4" transform="rotate(-90 152 265.4)">H/L-SWAP</text>
<text x="164.5" y="265.4" transform="rotate(-90 164.5 265.4)">ADDR-REG-LD</text>
<text x="168.6" y="265.4" transform="rotate(-90 168.6 265.4)">ADDR-REG-ID1</text>
<text x="172.8" y="265.4" transform="rotate(-90 172.8 265.4)">ADDR-REG-ID0</text>
<text x="176.9" y="265.4" transform="rotate(-90 176.9 265.4)">REG-FUNC</text>
<text x="181.1" y="265.4" transform="rotate(-90 181.1 265.4)">ADDR-REG-RD</text>
<text x="185.2" y="265.4" transform="rotate(-90 185.2 265.4)">I/D-REG-DN</text>
<text x="189.4" y="265.4" transform="rotate(-90 189.4 265.4)">I/D-REG-UP</text>
<text x="193.5" y="265.4" transform="rotate(-90 193.5 265.4)">RESET</text>
<text x="197.6" y="265.4" transform="rotate(-90 197.6 265.4)">REG-RD-ID0</text>
<text x="201.8" y="265.4" transform="rotate(-90 201.8 265.4)">REG-RD-ID1</text>
<text x="205.9" y="265.4" transform="rotate(-90 205.9 265.4)">REG-BRD-RD-ID0</text>
<text x="210.1" y="265.4" transform="rotate(-90 210.1 265.4)">REG-BRD-RD-ID1</text>
<text x="214.2" y="265.4" transform="rotate(-90 214.2 265.4)">REG-LD-ID0</text>
<text x="218.4" y="265.4" transform="rotate(-90 218.4 265.4)">REG-LD-ID1</text>
<text x="222.5" y="265.4" transform="rotate(-90 222.5 265.4)">REG-BRD-LD-ID0</text>
<text x="226.7" y="265.4" transform="rotate(-90 226.7 265.4)">REG-BRD-LD-ID1</text>
<text x="230.8" y="265.4" transform="rotate(-90 230.8 265.4)">REG-RD-LO</text>
<text x="235" y="265.4" transform="rotate(-90 235 265.4)">REG-LD-LO</text>
<text x="239.1" y="265.4" transform="rotate(-90 239.1 265.4)">REG-RD-HI</text>
<text x="243.2" y="265.4" transform="rotate(-90 243.2 265.4)">REG-LD-HI</text>
<text x="247.4" y="265.4" transform="rotate(-90 247.4 265.4)">ALU0</text>
<text x="251.5" y="265.4" transform="rotate(-90 251.5 265.4)">ALU1</text>
<text x="255.7" y="265.4" transform="rotate(-90 255.7 265.4)">ALU2</text>
<text x="259.8" y="265.4" transform="rotate(-90 259.8 265.4)">ALU-FUNC</text>
<text x="264" y="265.4" transform="rotate(-90 264 265.4)">AC-LD</text>
<text x="268.1" y="265.4" transform="rotate(-90 268.1 265.4)">AC-RD</text>
<text x="272.3" y="265.4" transform="rotate(-90 272.3 265.4)">AC-LD-INV</text>
<text x="284.7" y="265.4" transform="rotate(-90 284.7 265.4)">I/D-REG-LD</text>
<text x="288.9" y="265.4" transform="rotate(-90 288.9 265.4)">I/D-REG-RD</text>
<text x="293" y="265.4" transform="rotate(-90 293 265.4)">SR-LD</text>
<text x="297.1" y="265.4" transform="rotate(-90 297.1 265.4)">INTA</text>
<text x="301.3" y="265.4" transform="rotate(-90 301.3 265.4)">BR-COND</text>
<text x="305.4" y="265.4" transform="rotate(-90 305.4 265.4)">MEM-WR</text>
<text x="309.6" y="265.4" transform="rotate(-90 309.6 265.4)">MEM-RD</text>
<text x="313.7" y="265.4" transform="rotate(-90 313.7 265.4)">I/O-WR</text>
<text x="317.9" y="265.4" transform="rotate(-90 317.9 265.4)">I/O-RD</text>
<text x="322" y="265.4" transform="rotate(-90 322 265.4)">I/O-ADDR</text>
<text x="326.2" y="265.4" transform="rotate(-90 326.2 265.4)">INT</text>
<text x="330.3" y="265.4" transform="rotate(-90 330.3 265.4)">SP/PC-SEL</text>
<text x="334.5" y="265.4" transform="rotate(-90 334.5 265.4)">SP/PC-DATA-RD-LO</text>
<text x="338.6" y="265.4" transform="rotate(-90 338.6 265.4)">SP/PC-DATA-RD-HI</text>
<text x="342.7" y="265.4" transform="rotate(-90 342.7 265.4)">SP/PC-ADDR-RD</text>
<text x="346.9" y="265.4" transform="rotate(-90 346.9 265.4)">SP/PC-LD-LO</text>
<text x="351" y="265.4" transform="rotate(-90 351 265.4)">SP/PC-LD-HI</text>
<text x="355.2" y="265.4" transform="rotate(-90 355.2 265.4)">SP/PC-DN</text>
<text x="359.3" y="265.4" transform="rotate(-90 359.3 265.4)">SP/PC-UP</text>
<text x="363.5" y="265.4" transform="rotate(-90 363.5 265.4)">DATA8</text>
<text x="367.6" y="265.4" transform="rotate(-90 367.6 265.4)">DATA9</text>
<text x="371.8" y="265.4" transform="rotate(-90 371.8 265.4)">DATA10</text>
<text x="375.9" y="265.4" transform="rotate(-90 375.9 265.4)">DATA11</text>
<text x="380.1" y="265.4" transform="rotate(-90 380.1 265.4)">DATA12</text>
<text x="384.2" y="265.4" transform="rotate(-90 384.2 265.4)">DATA13</text>
<text x="388.3" y="265.4" transform="rotate(-90 388.3 265.4)">DATA14</text>
<text x="392.5" y="265.4" transform="rotate(-90 392.5 265.4)">DATA15</text>
</g>
<g font-size="3.5" fill="#505050">
<text x="249.9" y="41">1</text>
<text x="249.9" y="45.1">2</text>
</g>
<g font-size="3.5">
<text x="4.2" y="274.2">8/4/16</text>
<text x="15" y="274.2">4:55 PM f=1.63 /Users/ksr77/Library/Mobile Documents/com~apple~CloudDocs/eagle/YACC1A/PRODUCTION/BUS-JUMPER-PROD-V1.0/Bus Defnition V1.2.sch (Sheet: 1/1)</text>
<text x="247.2" y="274.2">i</text>
</g>
</svg>
